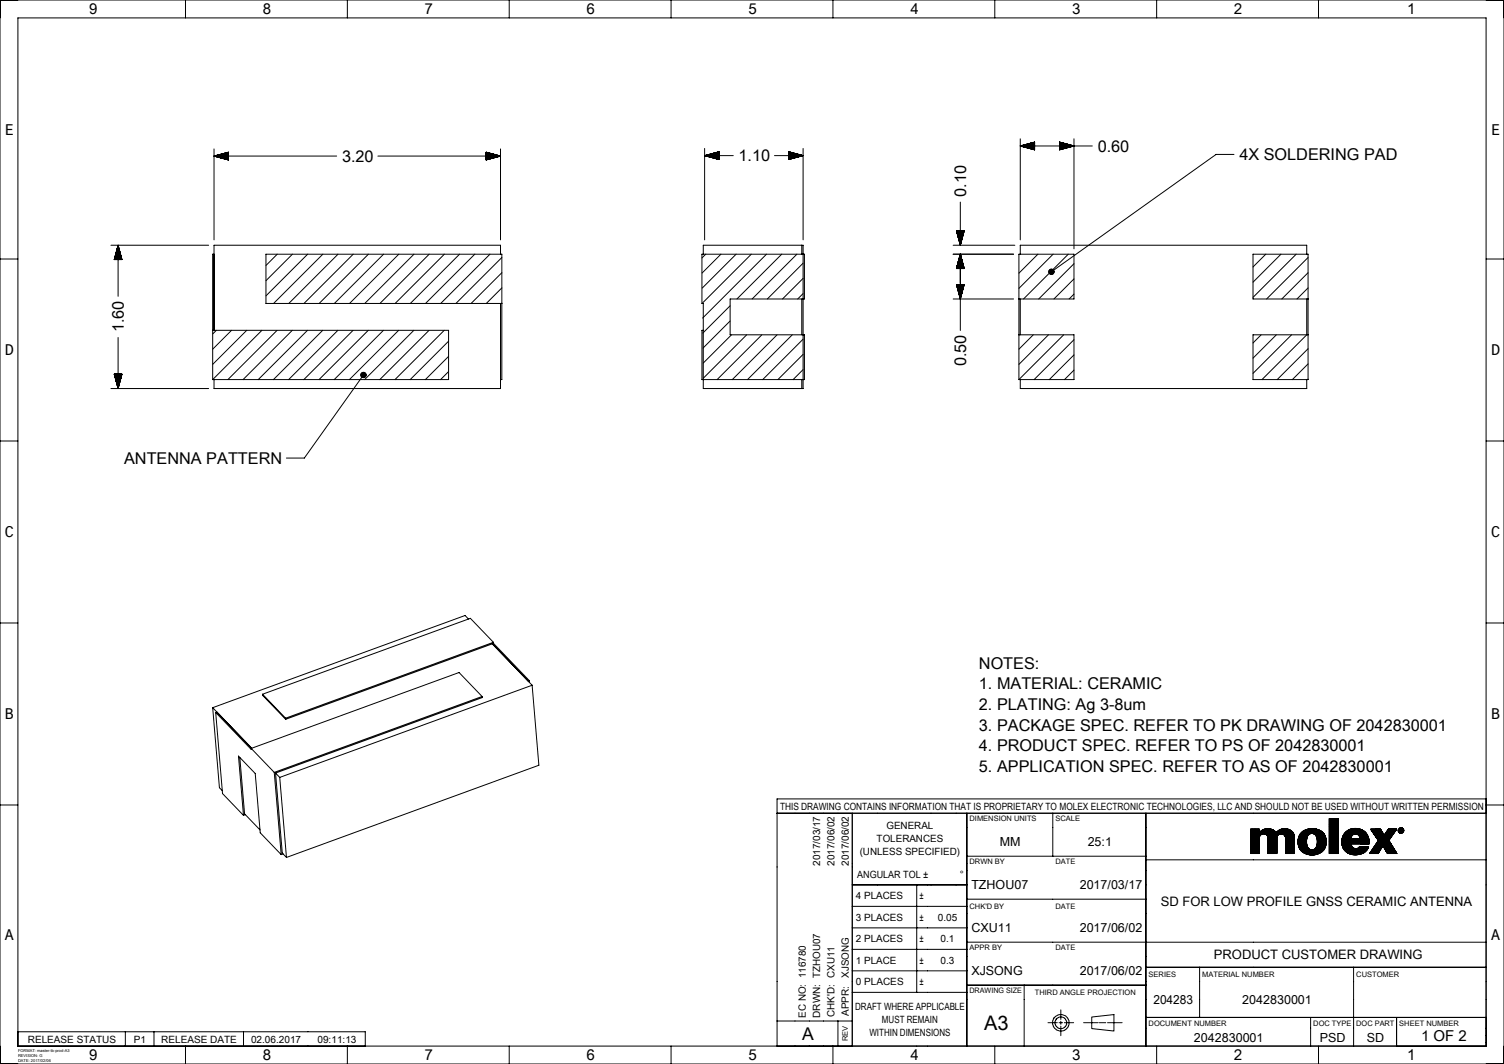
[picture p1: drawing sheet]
<svg xmlns="http://www.w3.org/2000/svg" width="420mm" height="297mm" viewBox="0 0 420 297" stroke-linecap="round" stroke-linejoin="round" font-family="sans-serif">
<g fill="none" stroke="#000" stroke-width=".28">
<path d="M0 0h420v297h-420zM5 5h410v287h-410zM51.8 0v5M97 0v5M142.2 0v5M187.4 0v5M232.6 0v5M277.8 0v5M323 0v5M368.2 0v5M284.9 38.7v28.3M287.9 40h1"/>
<path d="M288.1 39.9h.8M288.4 39.8h.5M288.7 39.7h.2M288.9 39.7h.1M288.9 39.7v2.1M288.9 39.7l-4 1M295.9 39.7h.1M295.9 39.7h.2M295.9 39.8h.5M295.9 39.8l.8 .1M295.9 39.9l1 .1M295.9 40h1.4"/>
<path d="M295.9 39.7l4 1-4 1.1M295.9 39.7v2.1M299.9 38.7v30.8M59.8 41.6v25.4M59.8 43.6h34.2M59.8 43.6l4 1M59.9 43.6h3.9M60 43.5h3.8M60.2 43.5h3.6M60.2 43.7h3.6M60.5 43.4h3.3M60.5 43.8h3.3"/>
<path d="M60.7 43.3h3.1M60.7 43.8h3.1M61 43.2h2.8M61 43.9h2.8M61.2 44h2.6M61.3 43.2h2.5M61.5 43.1h2.3M61.5 44h2.3M61.7 44.1h2.1M61.8 43h2M62 43h1.8M62 44.2h1.8"/>
<path d="M62.3 42.9h1.5M62.3 44.3h1.5M62.5 44.3h1.3M62.5 42.8h1.3M62.8 44.4h1M62.8 42.7h1M63 44.4h.8M63 42.7h.8M63.3 44.5h.5M63.3 42.6h.5M63.5 44.6h.3M63.6 42.5h.2"/>
<path d="M63.8 42.5v2.1M63.8 42.5l-4 1.1M105.5 43.6h34.3M135.8 42.9h1.4M135.8 42.9l1.7 .1M135.8 43h1.9M135.8 43l2.2 .1M135.8 43.1l2.4 .1M135.8 43.2h2.7M135.8 43.3h3M135.8 43.3l3.2 .1M135.8 43.4l3.5 .1"/>
<path d="M135.8 42.5h.1M135.8 42.6h.4M135.8 42.6l.7 .1M135.8 42.7h.9M135.8 42.8h1.2M135.8 43.5h3.7M135.8 42.5l4 1.1M135.8 42.5v2.1M136 44.6h-.2M136.2 44.5l-.4 .1M136.5 44.4l-.7 .1M136.7 44.4h-.9"/>
<path d="M137 44.3l-1.2 .1M137.2 44.3h-1.4M137.5 44.2h-1.7M137.8 44.1h-2M138 44l-2.2 .1M138.3 44h-2.5M138.5 43.9h-2.7M138.8 43.8l-3 .1M139 43.8h-3.2M139.3 43.7h-3.5M139.6 43.6l-3.8 .1M139.8 41.6v25.4"/>
<path d="M139.8 43.6l-4 1M196.8 43.4h8M196.8 41.4v25.6M196.8 43.4l4 1.1M196.9 43.5h3.9M197 43.4h3.8M197.2 43.6h3.6M197.3 43.3h3.5M197.4 43.6h3.4M197.5 43.2h3.3M197.7 43.7h3.1M197.8 43.2h3"/>
<path d="M197.9 43.7h2.9M198 43.1h2.8M198.2 43.8h2.6M198.3 43h2.5M198.4 43.9h2.4M198.6 42.9h2.2M198.7 44h2.1M198.8 42.9h2M199 44h1.8M199.1 42.8h1.7M199.2 44.1h1.6M199.3 42.8h1.5"/>
<path d="M199.5 44.2h1.3M199.6 42.7h1.2M199.7 44.2h1.1M199.8 42.6h1M200 44.3h.8M200.1 42.5h.7M200.2 44.4h.6M200.4 42.5h.4M200.5 44.5h.3M200.6 42.4h.2M200.8 44.5h.1M200.8 42.4v2.1"/>
<path d="M200.8 42.4l-4 1M216.3 43.4h8M220.3 42.8l1.9 .1M220.3 42.9h2.1M220.3 43h2.4M220.3 43.1h2.7M220.3 43.1l2.9 .1M220.3 43.2h3.2M220.3 43.3h3.4M220.3 43.3l3.7 .1M220.3 44.5h.1M220.3 42.5h.6"/>
<path d="M220.3 42.6h.9M220.3 42.6l1.1 .1M220.3 42.7l1.4 .1M220.3 42.8h1.6M220.3 42.4l4 1M220.3 42.4v2.1M220.3 42.4h.1M220.3 42.4l.3 .1M220.5 44.5h-.2M220.8 44.4h-.5M221 44.3h-.7M221.3 44.2l-1 .1"/>
<path d="M221.5 44.2h-1.2M221.8 44.1l-1.5 .1M222 44l-1.7 .1M222.3 44h-2M222.6 43.9h-2.3M222.8 43.8l-2.5 .1M223.1 43.7l-2.8 .1M223.3 43.7h-3M223.6 43.6l-3.3 .1M223.8 43.6h-3.5M224.1 43.5h-3.8M224.3 41.4v25.6"/>
<path d="M224.3 43.4l-4 1.1M268.2 56.4v12.1M284.9 40.7h20.1M284.9 40.7l4 1.1M285 40.7h3.9M285.2 40.8h3.7M285.2 40.7h3.7M285.4 40.9h3.5M285.5 40.6h3.4M285.7 41h3.2M285.7 40.5h3.2M285.9 41h3"/>
<path d="M286 40.4h2.9M286.3 41.1h2.6M286.3 40.4h2.6M286.5 41.2h2.4M286.6 40.3h2.3M286.8 41.2h2.1M286.9 40.2h2M287 41.3h1.9M287.1 40.2h1.8M287.3 41.4h1.6M287.4 40.1h1.5M287.6 41.5h1.3"/>
<path d="M287.6 40h1.3M287.8 41.5h1.1M288.1 41.6h.8M288.3 41.6h.6M288.6 41.7h.3M288.8 41.8h.1M295.9 40.1h1.6M295.9 40.1l1.9 .1M295.9 40.2h2.1M295.9 40.3h2.4M295.9 40.3l2.7 .1M295.9 40.4h2.9"/>
<path d="M295.9 40.5h3.2M295.9 40.6h3.4M295.9 40.6l3.7 .1M295.9 40.7h3.9M296 41.8h-.1M296.2 41.7l-.3 .1M296.5 41.6l-.6 .1M296.7 41.6h-.8M297 41.5l-1.1 .1M297.3 41.5h-1.4M297.6 41.4h-1.7M297.9 41.3h-2"/>
<path d="M298.1 41.2l-2.2 .1M298.4 41.2h-2.5M298.6 41.1h-2.7M298.9 41l-3 .1M299.1 41h-3.2M299.4 40.9h-3.5M299.6 40.8l-3.7 .1M344.6 43.1h-5l-46 32.8M0 72.3h5M31 68.5h27.3M31.9 72.5h2.2M31.9 72.4v.1"/>
<path d="M32 72.1v.4M32.1 71.8v.7M32.1 71.6v.9M32.2 71.3v1.2M32.3 71.1v1.4M32.3 70.8v1.7M32.4 70.6v1.9M32.5 70.3v2.2M32.6 70v2.5M32.6 69.8v2.7M32.7 69.5v3M32.8 69.3v3.2"/>
<path d="M32.8 69v3.5M32.9 68.8v3.7M33 68.5v14.2M33 68.5l-1.1 4M33 68.5l1.1 4M33 68.6v3.9M33.1 68.8v3.7M33.1 69.1v3.4M33.2 69.3v3.2M33.3 69.6v2.9M33.3 69.8v2.7M33.4 70.1v2.4"/>
<path d="M33.5 70.4v2.1M33.6 70.6v1.9M33.6 70.9v1.6M33.7 71.1v1.4M33.8 71.4v1.1M33.8 71.6v.9M33.9 71.9v.6M34 72.1v.4M34 72.4v.1M59.8 71h-.4v35M77.4 71l-3.1 3.1M81.7 71l-7.4 7.4"/>
<path d="M85.9 71l-11.6 11.6M90.2 71l-13.8 13.7M94.4 71l-13.8 13.7M98.6 71l-13.7 13.7M102.9 71l-13.8 13.7M107.1 71l-13.7 13.7M111.4 71l-13.8 13.7M115.6 71l-13.7 13.7M119.9 71l-13.8 13.7M124.1 71l-13.8 13.7M128.3 71l-13.7 13.7M132.6 71l-13.8 13.7"/>
<path d="M136.8 71l-13.7 13.7M139.8 71v-2.5h-80v23.7M140.1 76.1l-8.5 8.6M140.1 71.9l-12.8 12.8M196.4 71v-2.5h27.9v40h-27.9v-23.8h-.4v-13.7h28.6v12.5h-20.7v10h20.7v12.5h-28.6v-13.8h.4M197.1 71l-1.1 1M201.3 71l-5.2 5.2M205.6 71l-9.5 9.4M209.8 71l-13.6 13.6M214 71l-17.8 17.8M218.3 71l-12.5 12.5M222.5 71l-12.5 12.5"/>
<path d="M223.9 68.5v2.5M224.3 77.7l-5.8 5.8M224.3 73.5l-10 10M266.2 71h16.8M266.2 68.5h17.2M267.1 64.5h2.1M267.1 64.5l1.1 4M267.1 75h2.1M267.1 79.5l1.1 4 1-4M267.1 79.5h2.1M267.1 64.5v.1M267.1 79.5v.1"/>
<path d="M267.1 74.8v.2M267.2 64.5v.3M267.2 79.5v.3M267.2 74.6v.4M267.2 64.5l.1 .6M267.2 79.5l.1 .6M267.3 74.3v.7M267.3 64.5v.8M267.3 79.5v.8M267.3 74.1v.9M267.4 64.5v1.1M267.4 79.5v1.1"/>
<path d="M267.4 73.8v1.2M267.4 64.5l.1 1.4M267.4 79.5l.1 1.4M267.5 73.5v1.5M267.5 64.5v1.6M267.5 79.5v1.6M267.5 73.3v1.7M267.6 64.5v1.9M267.6 79.5v1.9M267.6 73v2M267.7 64.5v2.1M267.7 79.5v2.1"/>
<path d="M267.7 72.8v2.2M267.7 64.5l.1 2.4M267.7 79.5l.1 2.4M267.8 72.5v2.5M267.8 64.5v2.6M267.8 79.5v2.6M267.8 72.3v2.7M267.8 64.5l.1 2.9M267.8 79.5l.1 2.9M267.9 72v3M267.9 64.5l.1 3.2M267.9 79.5l.1 3.2"/>
<path d="M268 71.7v3.3M268 64.5v3.4M268 79.5v3.4M268 71.5v3.5M268.1 64.5v3.7M268.1 79.5v3.7M268.1 71.2v3.8M268.2 71v21.3M268.2 71l-1.1 4M268.2 71l1 4M268.2 71.1v3.9M268.2 64.5v3.8"/>
<path d="M268.2 79.5v3.8M268.3 71.3v3.7M268.3 64.5v3.6M268.3 79.5v3.6M268.3 71.6v3.4M268.4 64.5l-.1 3.3M268.4 79.5l-.1 3.3M268.4 71.9v3.1M268.5 64.5l-.1 3M268.5 79.5l-.1 3M268.5 72.1v2.9M268.5 64.5v2.8"/>
<path d="M268.5 79.5v2.8M268.6 72.4v2.6M268.6 64.5v2.5M268.6 79.5v2.5M268.6 72.6v2.4M268.7 64.5l-.1 2.3M268.7 79.5l-.1 2.3M268.7 72.9v2.1M268.7 64.5v2M268.7 79.5v2M268.8 73.1v1.9M268.8 64.5v1.8"/>
<path d="M268.8 79.5v1.8M268.8 73.4v1.6M268.9 64.5l-.1 1.5M268.9 79.5l-.1 1.5M268.9 73.7v1.3M268.9 64.5v1.2M268.9 79.5v1.2M269 73.9v1.1M269 64.5v1M269 79.5v1M269.1 74.2v.8M269.1 64.5v.7"/>
<path d="M269.1 79.5v.7M269.1 74.4v.6M269.2 64.5l-.1 .5M269.2 79.5l-.1 .5M269.2 74.7v.3M269.2 64.5v.2M269.2 79.5v.2M269.2 64.5h.1M269.2 74.9v.1M269.2 79.5h.1M269.2 64.5l-1 4M284.9 71v-2.5h80v2.5"/>
<path d="M289.8 71l-5.3 5.3M294.1 71l-9.6 9.5M298.3 71l-12.5 12.5M299.9 77.9l-5.6 5.6M299.9 73.6l-9.8 9.9M353.5 71l-3.6 3.5M357.7 71l-7.8 7.8M362 71l-12.1 12M365.3 76.1l-7.4 7.4M365.3 71.9l-11.6 11.6M415 72.3h5M33 94.2v14.3"/>
<path d="M59.4 92.2h65.9v13.8h-65.9M60.4 92.2l-1 1M64.7 92.2l-5.3 5.3M68.9 92.2l-9.5 9.5M73.1 92.2l-13.7 13.8M77.4 92.2l-13.8 13.8M81.6 92.2l-13.7 13.8M85.9 92.2l-13.8 13.8M90.1 92.2l-13.7 13.8M94.4 92.2l-13.8 13.8M98.6 92.2l-13.7 13.8M102.8 92.2l-13.7 13.8"/>
<path d="M107.1 92.2l-13.8 13.8M111.3 92.2l-13.7 13.8M115.6 92.2l-13.8 13.8M119.8 92.2l-13.7 13.8M124.1 92.2l-13.8 13.8M125.3 99.5l-6.5 6.5M125.3 95.2l-10.8 10.8M139.8 84.7v23.8h-80v-2.5M140.1 84.7h-65.8v-13.7h65.8v35h-.3M140.1 84.6l-.1 .1M140.1 80.4l-4.3 4.3M203.9 89.6l-7.6 7.6"/>
<path d="M203.9 85.4l-7.6 7.6M204.3 93.5l-8 7.9M208.5 93.5l-12.1 12.1M212.8 93.5l-12.5 12.5M217 93.5l-12.5 12.5M221.2 93.5l-12.5 12.5M223.9 83.5v10M224.3 98.9l-7.1 7.1M224.3 94.7l-11.3 11.3M224.3 81.9l-1.5 1.6M266.2 83.5h16.8M284.5 93.5h15.4v12.5h-15.4"/>
<path d="M284.5 83.5h15.4v-12.5h-15.4v35M284.9 83.5v10M288.6 93.5l-4.1 4M292.8 93.5l-8.3 8.2M297 93.5l-12.5 12.5M299.9 99.1l-6.9 6.9M299.9 94.8l-11.1 11.2M299.9 82.1l-1.3 1.4M352.2 93.5l-2.3 2.2M356.4 93.5l-6.5 6.5M360.7 93.5l-10.8 10.7M364.9 83.5v10l-12.5 12.5"/>
<path d="M365.3 83.5h-15.4v-12.5h15.4v35h-15.4v-12.5h15.4M365.3 97.3l-8.6 8.7M365.3 80.4l-3.1 3.1M31 108.5h27.3M31.9 104.5h2.2M31.9 104.5l1.1 4M31.9 104.5h.1M31.9 104.5l.1 .3M32 104.5l.1 .6M32.1 104.5v.8M32.2 104.5v1.1M32.2 104.5l.1 1.3"/>
<path d="M32.3 104.5v1.6M32.4 104.5v1.8M32.4 104.5l.1 2.1M32.5 104.5l.1 2.4M32.6 104.5v2.6M32.6 104.5l.1 2.9M32.7 104.5l.1 3.1M32.8 104.5v3.4M32.9 104.5v3.6M33 104.5v3.8M33.1 104.5v3.6M33.2 104.5l-.1 3.3"/>
<path d="M33.3 104.5l-.1 3.1M33.3 104.5v2.8M33.4 104.5l-.1 2.6M33.5 104.5l-.1 2.3M33.5 104.5v2M33.6 104.5v1.8M33.7 104.5l-.1 1.5M33.7 104.5v1.3M33.8 104.5v1M33.9 104.5l-.1 .8M33.9 104.5v.5M34 104.5v.3"/>
<path d="M34 104.5h.1M34.1 104.5l-1.1 4M101.5 104.7l-16.5 23.2h-5M125.3 103.7l-2.3 2.3M223.9 106v2.5M224.3 103.2l-2.8 2.8M284.9 106v2.5h80v-2.5M299.9 103.3l-2.6 2.7M365.3 105.8l-.2 .2M365.3 101.6l-4.4 4.4M0 123.1h5M415 123.1h5"/>
<path d="M0 173.9h5M130.8 172.8l-.9-1-70.5 25.7M137.5 179.7l11.1 11.6M137.8 179.3l-6.4-6.7-58.1 21.2M137.8 179.3l-58.1 21.2M137.8 179.3v.3M137.8 179.6l-58 21.2M137.8 179.6l10 10.3M415 173.9h5M59.4 197.5l10.9 11.4M59.4 197.5l1.9 22.4 .8 .8M60.2 198.9l1.9 22.6 5.9 6.1"/>
<path d="M60.2 198.9l10 10.3v-.3M60.6 198.8l-.4 .1M73.3 193.8l6.4 6.7M73.3 193.8v.3l6.5 6.7M134.6 194.4l.1 .3-57.8 21.1M134.6 194.4l-58 21.2M134.6 194.4l-6.4-6.7-58 21.2M147.8 189.9v.5M147.8 189.9l-.4 .2M148.6 191.3l1.9 22.3-70.5 25.7M148.6 191.3l-70.5 25.7M67 211.4l1.3 15.8 4.3 4.5"/>
<path d="M70.2 208.9l6.4 6.7M76.6 215.6l1.9 23M76.9 215.8l1.2 1.2M76.9 215.8l1.9 22.3 1.2 1.2M78.1 217l1.9 22.3M79.7 200.5l.1 .3M0 224.7h5M68 227.6l-1.4-16.5 4.7 4.8 1.4 16.6 5.8 6.1M68.5 227.4l-.5 .2M79.1 238.4l-.6 .2M217 227h198M270 227v65"/>
<path d="M270 239h50M294 227v12M349.2 237.4l2.5-2.4-2.5 2.5M349.4 231.5l-.2 .1M349.5 231.5l-.3 .2M349.6 231.5l-.4 .3M349.7 231.5l-.5 .4M349.8 231.5l-.6 .5M349.9 231.5l-.7 .6M350 231.5l-.8 .7M350.1 231.5l-.9 .8M350.2 231.5l-1 .9"/>
<path d="M350.3 231.5l-1.1 1M350.4 231.5l-1.2 1.1M350.5 231.5l-1.3 1.2M350.6 231.5l-1.4 1.3M350.7 231.5l-1.5 1.4M350.8 231.5l-1.6 1.5M350.9 231.5l-1.7 1.6M351.1 231.5l-1.9 1.8M351.2 231.5l-2 1.9M351.2 231.5l-2 2M351.4 231.5l-2.2 2.1M351.5 231.5l-2.3 2.2"/>
<path d="M351.5 231.5l-2.3 2.3M351.6 231.5l-2.4 2.4M351.7 234a1.21 1.21 0 0 1 1.2-1.2 1.21 1.21 0 0 1 1.2 1.2M351.7 236.8l-1.5 1.5M351.7 236.6l-1.6 1.7M351.7 236.5l-1.8 1.8 1.8-1.8M351.7 236.3l-1.9 2M351.7 236.2l-2.1 2.1M351.7 236l-2.2 2.3M351.7 235.9l-2.4 2.4M351.7 235.7l-2.5 2.5M351.7 235.6l-2.5 2.5"/>
<path d="M351.7 235.6l-2.5 2.4M351.7 235.4l-2.5 2.5M351.7 235.3l-2.5 2.5M351.7 235.3l-2.5 2.4M351.7 235.1l-2.5 2.5M351.7 234.8l-2.5 2.5M351.7 234.8l-2.5 2.4M351.7 234.7l-2.5 2.5M351.7 234.5l-2.5 2.5M351.7 234.5l-2.5 2.4M351.7 234.4l-2.5 2.5M351.7 234.2l-2.5 2.5"/>
<path d="M351.7 234.1l-2.5 2.5 2.5-2.4M351.7 238.1v.1M351.7 238l-.3 .3M351.7 237.9l-.4 .4M351.7 237.8l-.4 .5M351.7 237.7l-.6 .6M351.7 237.6l-.7 .7M351.7 237.5l-.7 .8M351.7 237.4l-.9 .9M351.7 237.3l-1 1M351.7 237.2l-1 1.1M351.7 237.1l-1.2 1.2"/>
<path d="M351.7 237l-1.3 1.3M351.7 236.9l-1.3 1.4M351.7 234v4.3h-2.5M351.7 233.9l-2.5 2.5M351.7 233.9l-2.5 2.4M351.7 231.5v.9a3.1 3.1 0 0 1 4.7 0 3.1 3.1 0 0 1 4.5-.3M351.7 232.3l-2.5 2.5M351.7 232.2l-2.5 2.5M351.7 232.1l-2.5 2.5M351.7 232l-2.5 2.5M351.7 231.9l-2.5 2.5M351.7 231.8l-2.5 2.5"/>
<path d="M351.7 231.7l-2.5 2.5M351.7 231.6l-2.5 2.5M351.7 231.5l-2.5 2.5M351.7 231.5h-2.5v6.8M351.7 233.7l-2.5 2.6M351.7 233.6l-2.5 2.6M351.8 233.5l-2.6 2.5M352 233.2l-2.8 2.8M352.4 231.8l-3.2 3.2 3-3.1M352.7 231.6l-3.5 3.5M352.9 231.5l-3.7 3.7M353 231.5l-3.8 3.8"/>
<path d="M353.2 231.4l-4 4M353.2 232.8l1.6-1.4-1.5 1.4M353.4 231.4l-4.2 4.2M353.5 231.4l-4.3 4.3M353.6 231.3l-4.4 4.4M353.7 231.3l-4.5 4.6M353.9 231.3l-1.8 1.7M353.9 231.3l-1.5 1.5M354 233.5l1.7-1.7-1.7 1.7M354.1 231.3l-1.6 1.5M354.1 234v4.3h2.5v-4.3a1.21 1.21 0 0 1 1.2-1.2 1.21 1.21 0 0 1 1.2 1.2M354.1 234l2-1.9-2 1.9"/>
<path d="M354.2 231.3l-1.5 1.5M354.2 231.3l-1.4 1.5M354.3 231.3l-1.4 1.5M354.5 231.3l-1.5 1.5M354.5 231.3l-1.4 1.5 1.5-1.4M354.9 231.4l-1.5 1.5M355 231.5l-1.5 1.4M355.1 231.5l-1.5 1.5M355.2 231.5l-1.5 1.5M355.3 231.6l-1.6 1.5M355.3 231.6l-1.5 1.5M355.4 231.6l-1.6 1.6"/>
<path d="M355.5 231.7l-1.6 1.6 1.6-1.6M355.6 231.7l-1.6 1.7M355.8 231.9l-1.8 1.7M355.9 231.9l-1.8 1.9 1.8-1.9M356 232l-1.9 1.9M356.1 232.1l-2 2.1M356.2 232.1l-2.1 2.1M356.2 232.2l-2.1 2.1M356.3 232.2l-2.2 2.3M356.3 238.3l.3-.3-.3 .3M356.3 232.3l-2.2 2.2M356.3 232.3l-2.2 2.3"/>
<path d="M356.6 238.1l-.1 .2M356.6 237.8l-.4 .5M356.6 237.7l-.6 .6M356.6 237.5l-.7 .8M356.6 237.5l-.8 .8M356.6 237.4l-.9 .9M356.6 237.2l-1 1.1M356.6 237.2l-1.1 1.1M356.6 237.1l-1.2 1.2M356.6 236.9l-1.3 1.4M356.6 236.9l-1.4 1.4M356.6 236.8l-1.5 1.5"/>
<path d="M356.6 236.6l-1.6 1.7 1.6-1.7M356.6 236.5l-1.8 1.8M356.6 236.3l-1.9 2M356.6 236.3l-2 2M356.6 236.2l-2.1 2.1M356.6 236l-2.2 2.3M356.6 236l-2.3 2.3M356.6 235.9l-2.4 2.4M356.6 235.7l-2.5 2.5M356.6 235.6l-2.5 2.6 2.5-2.5M356.6 235.5l-2.5 2.5M356.6 235.4l-2.5 2.5"/>
<path d="M356.6 235.3l-2.5 2.5M356.6 235.2l-2.5 2.5M356.6 235.1l-2.5 2.5M356.6 235l-2.5 2.5M356.6 234.9l-2.5 2.5M356.6 234.8l-2.5 2.5M356.6 234.7l-2.5 2.5M356.6 234.6l-2.5 2.5M356.6 234.5l-2.5 2.5M356.6 234.4l-2.5 2.5M356.6 234.3l-2.5 2.5M356.6 234.2l-2.5 2.5"/>
<path d="M356.6 234.1l-2.5 2.5M356.6 233.9l-2.5 2.6 2.5-2.5M356.6 233.8l-2.5 2.5M356.6 233.7l-2.5 2.5M356.7 233.5l-2.6 2.6M356.7 233.4l-2.6 2.6M357.2 231.7l-3.1 3.1 2.9-2.9M357.4 231.6l-3.3 3.3M357.6 231.5l-3.5 3.5M357.7 231.5l-3.6 3.6M357.9 231.4l-3.8 3.8M358.1 231.4l-4 3.9"/>
<path d="M358.1 231.4l-4 4M358.2 232.8l1.5-1.3-1.4 1.4M358.3 231.3l-4.2 4.2M358.4 231.3l-4.3 4.3M358.5 231.3l-4.4 4.4M358.6 231.3l-4.5 4.5M358.7 233.2l1.6-1.5-1.6 1.5M358.7 231.3l-4.6 4.6M358.8 231.3l-1.6 1.6M358.9 231.3l-1.6 1.5M358.9 233.6l1.7-1.7-1.7 1.7M359 231.3l-1.5 1.5"/>
<path d="M359 234.5l2.1-2.1-2.1 2.2M359 234.1l1.9-1.9-1.9 2M359.1 231.3l-1.5 1.5M359.2 231.3l-1.5 1.5M359.2 231.4l-1.3 1.4 1.4-1.4M359.4 231.4l-1.4 1.4M359.5 231.4l-1.4 1.4M359.6 231.4l-1.5 1.4M359.8 231.5l-1.4 1.4M359.9 231.5l-1.5 1.4M359.9 231.5l-1.4 1.5M360 231.6l-1.4 1.5 1.5-1.5"/>
<path d="M360.1 231.6l-1.4 1.5M360.3 231.7l-1.5 1.6M360.4 231.8l-1.5 1.6 1.5-1.6M360.5 231.9l-1.6 1.6M360.7 232l-1.7 1.7M360.8 232l-1.8 1.8M360.8 232.1l-1.8 1.8M360.9 232.1l-1.9 1.9M360.9 232.1l.5 1.2M361 232.2l-2 2.1M361 232.3l-2 2.1M361.1 232.5l-2.1 2.2"/>
<path d="M361.2 232.6l-2.2 2.2M361.2 232.6l-2.2 2.3M361.2 232.7l-2.2 2.2M361.3 232.7l-2.3 2.4M361.3 232.8l-2.3 2.4 2.3-2.3M361.3 233l-2.3 2.4M361.3 233.1l-2.3 2.4M361.4 233.2l-2.4 2.3M361.4 233.2l-2.4 2.5M361.4 238.2l-.1 .1M361.4 238.1l-.2 .2M361.4 238l-.3 .3"/>
<path d="M361.4 237.9l-.4 .4M361.4 237.7l-.5 .6 .5-.5M361.4 237.6l-.7 .7M361.4 237.5l-.8 .8M361.4 237.4l-.9 .9M361.4 237.3l-1 1M361.4 237.2l-1.1 1.1M361.4 237.1l-1.2 1.2M361.4 237l-1.3 1.3M361.4 236.9l-1.4 1.4M361.4 236.8l-1.5 1.5M361.4 236.7l-1.6 1.6"/>
<path d="M361.4 236.6l-1.7 1.7M361.4 236.5l-1.8 1.8M361.4 236.4l-1.9 1.9M361.4 236.3l-1.9 2M361.4 236.2l-2.1 2.1M361.4 236l-2.2 2.3 2.2-2.2M361.4 235.9l-2.4 2.4M361.4 235.8l-2.4 2.4M361.4 235.7l-2.4 2.4M361.4 235.6l-2.4 2.4M361.4 235.5l-2.4 2.4M361.4 235.4l-2.4 2.4"/>
<path d="M361.4 235.3l-2.4 2.4M361.4 235.2l-2.4 2.4M361.4 235.1l-2.4 2.4M361.4 235l-2.4 2.4M361.4 234.9l-2.4 2.4M361.4 234.8l-2.4 2.4M361.4 234.7l-2.4 2.4M361.4 234.4l-2.4 2.6M361.4 234.4l-2.4 2.3M361.4 234.2l-2.4 2.5M361.4 234.1l-2.4 2.5M361.4 234.1l-2.4 2.3"/>
<path d="M361.4 233.9l-2.4 2.5M361.4 233.8l-2.4 2.5M361.4 233.8l-2.4 2.3M361.4 233.6l-2.4 2.5M361.4 233.5l-2.4 2.5M361.4 233.5l-2.4 2.3M361.4 233.3l-2.4 2.5M361.4 233.3v5h-2.4v-4.3M362.9 236.9l.9 1M363.7 232.1l-.6 .6M363.9 232l-.9 .9M364.2 231.8l-1.3 1.4"/>
<path d="M364.4 231.7l-1.6 1.7M364.5 231.7l-1.8 1.8M364.7 231.6l-2 2.1M364.8 238.4l1.3-1.2-1.2 1.2M364.8 234.9l-1.9 2M364.8 235l-1.9 1.9M364.9 235.1l-1.9 1.9M364.9 234.8l-2 2M364.9 234.7l-2.1 2M364.9 235.2l-1.8 1.9 1.8-1.8M364.9 234.6l-2.1 2.1M364.9 235.4l-1.8 1.8"/>
<path d="M364.9 234.5l-2.1 2.1M364.9 235.5l-1.8 1.8M364.9 234.4l-2.1 2.2M364.9 235.6l-1.7 1.7M364.9 235.6l-1.7 1.8M364.9 234.2l-2.2 2.3M364.9 231.5l-2.3 2.3M364.9 235.7l-1.6 1.7 1.6-1.6M364.9 234.2l-2.2 2.2M365 235.9l-1.6 1.6M365 234l-2.3 2.3M365 236l-1.6 1.5"/>
<path d="M365 233.8l-2.3 2.4M365 236.1l-1.5 1.5M365 231.5l-2.4 2.4M365 233.8l-2.4 2.4M365 236.2l-1.4 1.5M365.1 236.3l-1.5 1.4M365.1 233.6l-2.5 2.5M365.1 236.3l-1.4 1.5M365.1 236.4l-1.4 1.4M365.1 236.5l-1.3 1.3M365.2 233.4l-2.6 2.6M365.2 231.5l-2.6 2.6"/>
<path d="M365.2 236.5l-1.4 1.4M365.2 236.6l-1.3 1.3M365.3 236.6l-1.4 1.4M365.3 236.7l-1.3 1.3M365.3 231.4l-2.8 2.8M365.4 236.8l-1.3 1.2M365.4 236.8l-1.3 1.3M365.4 231.4l-2.9 2.9M365.5 236.9l-1.3 1.2M365.5 236.9l-1.2 1.3M365.6 231.4l-3.1 3M365.6 237l-1.3 1.2"/>
<path d="M365.6 237l-1.2 1.2M365.7 237.1l-1.2 1.2 1.3-1.2M365.7 231.3l-3.2 3.3M365.8 231.3l-3.3 3.3M365.8 237.1l-1.2 1.2M365.9 237.1l-1.2 1.2M365.9 231.3l-3.4 3.5M366 237.2l-1.3 1.2M366.1 231.3l-3.6 3.7 3.5-3.7M366.1 232.7l1.3-1.3-1.4 1.3M366.2 237.2l-1.2 1.2M366.2 231.3l-3.7 3.8"/>
<path d="M366.3 237.2l-1.2 1.3M366.3 231.3l-3.8 3.8M366.4 237.2l-1.3 1.3M366.4 231.3l-3.9 3.9M366.5 237.2l-1.3 1.3M366.5 231.3l-4 4.1M366.6 231.3l-4.1 4.1M366.6 232.7l1.3-1.2-1.2 1.2M366.6 237.2l-1.3 1.3M366.7 231.3l-4.2 4.2M366.7 232.7l1.3-1.1-1.2 1.1M366.8 237.2l-1.5 1.3"/>
<path d="M366.8 231.3l-4.3 4.3M366.9 231.3l-4.4 4.4M367 232.8l1.2-1.2-1.2 1.2M367 237.1l-1.6 1.5M367 231.3l-4.5 4.5M367.1 231.3l-4.5 4.6 2.7-2.7M367.1 237l-1.6 1.6M367.1 231.3l-1.5 1.6M367.2 231.4l-1.4 1.4M367.5 231.4l-1.3 1.3M367.6 231.4l-1.3 1.2M367.6 233.5a1.45 1.45 0 0 0-1.8-.7 1.45 1.45 0 0 0-.9 1.7l.2 1.9"/>
<path d="M367.6 233.5a2.89 2.89 0 0 1-.8 3.6 1.34 1.34 0 0 1-1.7-.7M367.6 233.6l1.5-1.5-1.5 1.5M367.6 231.4l-1.2 1.2M367.7 236.1l2.5-2.4-2.6 2.6M367.7 231.5l-1.2 1.2M367.8 234.1l1.7-1.7-1.7 1.8M367.8 235.7l2.3-2.2-2.3 2.4M367.8 235.4l2.2-2.1-2.2 2.2M367.9 234.6l1.8-1.8-1.8 1.9M367.9 235.2l2.1-2.1-2.1 2.2M368.1 231.6l-1.2 1.1M368.3 231.7l-1.2 1.2"/>
<path d="M368.5 231.8l-1.4 1.1M368.6 231.8l-1.3 1.3M368.6 231.8l-1.2 1.3M368.7 231.9l-1.3 1.3M368.8 231.9l-1.3 1.4 1.3-1.4M368.9 232l-1.4 1.3M369 232l-1.4 1.5 1.4-1.4M369 232.1a4 4 0 0 0-6.5 2.6v1.1l.4 1.1M369 232.1l.9 .9M369.2 232.2l-1.5 1.5M369.2 232.2l-1.5 1.6 1.6-1.5M369.3 232.3l-1.6 1.6"/>
<path d="M369.4 232.4l-1.6 1.6M369.5 232.5l-1.7 1.8M369.6 232.6l-1.8 1.7M369.6 232.6l-1.8 1.8M369.7 232.7l-1.9 1.8M369.8 232.8l-1.9 2M369.8 232.9l-1.9 2M369.8 237l-.9 .9M369.9 232.9l-2 2.1M369.9 233a3.7 3.7 0 0 1-.2 4.2 3.7 3.7 0 0 1-4 1.4l-1.9-.7M369.9 233l-2 2.1M370 236.8l-1.4 1.3"/>
<path d="M370 236.7l-1.5 1.5M370 233.3l-2.2 2.3M370.1 236.5l-1.8 1.8M370.1 233.6l-2.4 2.4M370.2 236.3l-2.1 2.1M370.2 236.2l-2.2 2.2M370.2 233.8l-2.7 2.7M370.2 233.9l-2.7 2.8M370.2 236l-2.4 2.4M370.2 233.9l-4.6 4.7M370.3 234l-4.6 4.6M370.3 235.9l-2.6 2.6"/>
<path d="M370.3 235.8l-2.7 2.7M370.3 234.2l-4.5 4.4M370.3 234.3l-4.3 4.3M370.3 235.6l-2.9 2.9M370.3 234.4l-4.2 4.2M370.3 235.5l-3 3.1M370.4 235.4l-3.2 3.2M370.4 234.5l-4.2 4.2M370.4 235.3l-3.3 3.3M370.4 234.6l-4 4.1 4-4M370.4 235.2l-3.5 3.4M370.4 234.8l-3.9 3.9"/>
<path d="M370.4 235.1l-3.5 3.5M370.4 234.9l-3.8 3.8M370.4 235l-3.7 3.6M371.2 229.5l1.1-1-1.1 1.1M371.2 237.9l2.5-2.4-2.5 2.6M371.2 236.3l2.5-2.5-2.5 2.6M371.2 234.6l2.5-2.4-2.5 2.5M371.2 232.9l2.5-2.4-2.5 2.5M371.2 231.2l2.5-2.4-2.5 2.5M371.2 228.5h2.5v9.8h-2.5zM371.3 228.5l-.1 .1M371.4 228.5l-.2 .2"/>
<path d="M371.5 228.5l-.3 .3M371.6 228.5l-.4 .4M371.7 228.5l-.5 .5M371.8 228.5l-.6 .6M371.9 228.5l-.7 .7M372 228.5l-.8 .8M372.1 228.5l-.9 .9M372.4 228.5l-1.2 1.2M372.5 228.5l-1.3 1.4 1.4-1.4M372.7 228.5l-1.5 1.5M372.8 228.5l-1.6 1.5M372.9 228.5l-1.7 1.7"/>
<path d="M373 228.5l-1.8 1.8M373.1 228.5l-1.9 1.8M373.2 228.5l-2 2M373.3 228.5l-2.1 2.1M373.4 228.5l-2.2 2.1M373.5 238.3l.2-.2-.2 .2M373.5 228.5l-2.3 2.3M373.6 228.5l-2.4 2.4M373.7 228.5l-2.5 2.4M373.7 228.5l-2.5 2.6M373.7 238.2l-.1 .1M373.7 237.9l-.4 .4"/>
<path d="M373.7 237.8l-.5 .5M373.7 237.7l-.5 .6M373.7 237.6l-.7 .7M373.7 237.5l-.8 .8M373.7 237.4l-.8 .9M373.7 237.3l-1 1M373.7 237.1l-1.1 1.2 1.1-1.1M373.7 237l-1.3 1.3M373.7 236.8l-1.4 1.5M373.7 236.7l-1.6 1.6M373.7 236.5l-1.7 1.8M373.7 236.4l-1.9 1.9"/>
<path d="M373.7 236.2l-2 2.1M373.7 236.1l-2.2 2.2M373.7 235.9l-2.3 2.4M373.7 235.8l-2.5 2.5M373.7 235.6l-2.5 2.6 2.5-2.4M373.7 235.3l-2.5 2.6M373.7 235.2l-2.5 2.6M373.7 235.2l-2.5 2.4M373.7 235l-2.5 2.6M373.7 235l-2.5 2.5M373.7 234.9l-2.5 2.5M373.7 234.7l-2.5 2.6"/>
<path d="M373.7 234.7l-2.5 2.5M373.7 234.6l-2.5 2.5M373.7 234.4l-2.5 2.6M373.7 234.4l-2.5 2.5M373.7 234.3l-2.5 2.5M373.7 234.1l-2.5 2.6M373.7 234l-2.5 2.6 2.5-2.5M373.7 233.7l-2.5 2.5M373.7 233.5l-2.5 2.6M373.7 233.5l-2.5 2.5M373.7 233.4l-2.5 2.5M373.7 233.2l-2.5 2.6"/>
<path d="M373.7 233.2l-2.5 2.5M373.7 233.1l-2.5 2.5M373.7 233l-2.5 2.5M373.7 232.9l-2.5 2.5M373.7 232.8l-2.5 2.5M373.7 232.7l-2.5 2.5M373.7 232.6l-2.5 2.5M373.7 232.5l-2.5 2.5M373.7 232.3l-2.5 2.6 2.5-2.5M373.7 232l-2.5 2.5M373.7 231.9l-2.5 2.5M373.7 231.8l-2.5 2.5"/>
<path d="M373.7 231.7l-2.5 2.5M373.7 231.6l-2.5 2.5M373.7 231.5l-2.5 2.5M373.7 231.4l-2.5 2.5M373.7 231.3l-2.5 2.5M373.7 231.2l-2.5 2.5M373.7 231.1l-2.5 2.5M373.7 231l-2.5 2.5M373.7 230.9l-2.5 2.5M373.7 230.8l-2.5 2.5M373.7 230.6l-2.5 2.6 2.5-2.5M373.7 230.3l-2.5 2.5"/>
<path d="M373.7 230.2l-2.5 2.5M373.7 230.1l-2.5 2.5M373.7 230l-2.5 2.5M373.7 229.9l-2.5 2.5M373.7 229.8l-2.5 2.5M373.7 229.7l-2.5 2.5M373.7 229.6l-2.5 2.5M373.7 229.5l-2.5 2.5M373.7 229.4l-2.5 2.5M373.7 229.4l-2.5 2.4M373.7 229.2l-2.5 2.6M373.7 229.1l-2.5 2.5"/>
<path d="M373.7 228.9l-2.5 2.6 2.5-2.4M373.7 228.6l-2.5 2.6M374.7 235l3.8-3.8-3.8 3.9M374.7 234.6l.1 1.2 .3 1.1M375 236.6l2.6-2.5-2.6 2.6M376 232.1l-.5 .4M376.3 238l1.5-1.4-1.4 1.5M376.4 231.8l-1.2 1.2M376.7 231.6l-1.6 1.6M376.8 231.6l-1.8 1.7M377 231.5l-2 2M377.2 231.4l-2.3 2.3"/>
<path d="M377.2 231.4l-2.3 2.4M377.3 234l-2.4 2.4M377.3 234.1l-2.3 2.4M377.3 233.8l-2.4 2.5M377.3 235.6l-1.7 1.9M377.3 233.8l-2.4 2.4M377.3 235.7l-1.7 1.8M377.4 235.8l-1.7 1.8 1.7-1.7M377.4 233.6l-2.5 2.6M377.4 236l-1.6 1.6M377.4 234.1l-2.4 2.4M377.4 231.4l-2.6 2.6"/>
<path d="M377.4 236l-1.6 1.7M377.4 236.1l-1.5 1.6M377.5 233.4l-2.7 2.7M377.5 231.4l-2.7 2.6M377.5 236.2l-1.6 1.6 1.6-1.6M377.6 236.3l-1.6 1.6M377.6 236.4l-1.5 1.5M377.6 231.3l-2.8 2.9M377.6 233.2a1.22 1.22 0 0 1 1.4-.3 1.22 1.22 0 0 1 .7 1.2h-2.4zM377.7 236.5l-1.5 1.5M377.7 234.1l-2.6 2.7M377.7 235.5l1.6-1.4-1.4 1.4"/>
<path d="M377.7 236.5l-1.4 1.5M377.8 233.1l1.7-1.7-4.7 4.6 2.8-2.8M377.8 231.3l-3.1 3.1M377.8 234.1l-2.7 2.7M377.9 231.3l-3.2 3.1M377.9 234.1l-2.8 2.8M377.9 236.7l-1.5 1.4M378 236.7l-1.5 1.5M378 231.3l-3.3 3.3M378 234.1l-2.8 2.9M378 236.7l-1.4 1.5 1.5-1.4M378.1 234.1l-2.9 2.9"/>
<path d="M378.1 231.3l-3.4 3.4M378.2 234.1l-2.9 3M378.2 231.3l-3.5 3.5M378.2 236.8l-1.5 1.5M378.2 236.8l-1.4 1.5M378.3 234.1l-3 3.1 3.1-3.1M378.3 231.2l-3.6 3.7M378.3 236.9l-1.5 1.4M378.4 236.9l-1.5 1.4M378.5 235.5l3-2.9-3 2.9M378.5 236.9l-1.5 1.5M378.5 234.1l-3.1 3.1"/>
<path d="M378.6 236.9l-1.6 1.5M378.6 234.1l-3.1 3.2 3.2-3.2M378.6 231.2l-3.9 4M378.7 236.9l-1.6 1.5M378.7 231.3l-4 4M378.8 236.9l-1.6 1.6M378.8 234.1l-3.3 3.3M378.8 231.3l-4.1 4.1M378.8 232.8l1.3-1.2-1.2 1.2M378.9 231.3l-4.2 4.2M378.9 234.1l-1.5 1.4M378.9 236.9l-1.6 1.6"/>
<path d="M378.9 235.5l2.8-2.7-2.7 2.7M379 234.1l-1.4 1.4M379 231.3l-4.3 4.3M379 232.9l1.4-1.2-1.3 1.2M379.1 231.3l-4.4 4.3M379.1 238.6l2.3-2.3-2.5 2.3M379.1 234.1l-1.5 1.4M379.1 236.8l-1.7 1.7M379.2 231.3l-4.5 4.4M379.2 236.8l-1.7 1.7M379.3 231.3l-4.5 4.6 4.5-4.6M379.4 234.1l-1.5 1.4"/>
<path d="M379.5 234.1l-1.5 1.4M379.6 231.4l-1.7 1.5M379.6 234.1l-1.4 1.4 1.5-1.4M379.6 236.3h2.6a4 4 0 0 1-5.3 2.1l-1-.6-.8-.9M379.6 236.3l-.4 .4-.6 .2M379.6 231.4l-1.4 1.4M379.7 236.3l-.1 .1M379.7 231.4l-1.4 1.4M379.7 231.4a3.7 3.7 0 0 0-5 3.2M379.7 231.4a3.8 3.8 0 0 1 2.7 4.1h-5.1a1.34 1.34 0 0 0 1.3 1.4M379.8 231.4l-1.4 1.4M379.8 236.3l-2.3 2.2"/>
<path d="M379.9 231.5l-1.4 1.3M379.9 236.3l-2.3 2.2M379.9 231.5l-1.3 1.3M380 236.3l-2.3 2.3M380 231.5l-1.3 1.3M380.1 236.3l-2.3 2.3M380.1 238.4l2.1-2.1-2.2 2.1M380.2 236.3l-2.3 2.3 2.4-2.3M380.2 231.6l-1.3 1.2M380.4 236.3l-2.4 2.3M380.4 231.7l-1.3 1.2M380.5 236.3l-2.3 2.3 2.4-2.3"/>
<path d="M380.5 231.7l-1.3 1.3M380.6 231.8l-1.3 1.3 1.3-1.3M380.7 231.8l-1.3 1.3M380.7 236.3l-2.4 2.3M380.7 231.9l-1.3 1.3M380.8 236.3l-2.3 2.3 2.4-2.3M380.8 232l-1.3 1.3M380.9 232l-1.3 1.3M381 232.1l-1.4 1.3M381 236.3l-2.4 2.3M381 232.1l-1.4 1.4M381.1 236.3l-2.4 2.3"/>
<path d="M381.1 232.1l-1.4 1.4M381.1 232.2l-1.4 1.5 1.5-1.5M381.2 236.3l-2.4 2.3M381.2 232.3l-1.5 1.5M381.3 232.3l-1.6 1.6M381.3 232.4l-1.5 1.5M381.4 232.4l-1.6 1.7M381.4 232.5l-3.1 3M381.5 236.3l-2.4 2.3M381.5 232.6l-2.9 2.9M381.6 236.3l-2.3 2.3M381.6 232.7l-2.8 2.8"/>
<path d="M381.7 236.3l-2.3 2.2M381.7 232.9l-2.6 2.6M381.8 237.3l-.7 .6M381.8 236.3l-2.3 2.2M381.8 233l-2.6 2.5M381.8 233l-2.5 2.5M381.8 236.3l-2.2 2.2M381.8 233.1l-2.4 2.4M381.9 233.2l-2.4 2.3M381.9 233.2l-2.3 2.3M381.9 233.3l-2.2 2.2M382 236.9l-1.2 1.2"/>
<path d="M382 236.3l-2.3 2.2M382 233.4l-2.1 2.1 2.1-2.1M382 233.5l-2 2M382.1 236.7l-1.5 1.5M382.1 233.6l-2 1.9M382.1 236.3l-2.2 2.1M382.1 233.6l-1.9 1.9M382.1 236.6l-1.6 1.6M382.1 233.7l-1.8 1.8M382.2 233.8l-1.8 1.7M382.2 236.4l-1.9 1.9M382.2 233.9l-1.7 1.6"/>
<path d="M382.2 234l-1.6 1.5M382.2 234l-1.5 1.5M382.2 234.1l-1.4 1.4M382.3 234.2l-1.4 1.3M382.3 234.2l-1.3 1.3M382.3 234.3l-1.2 1.2M382.3 234.4l-1.1 1.1M382.3 234.5l-1 1M382.3 234.6l-.9 .9M382.4 234.7l-.8 .8M382.4 234.8l-.7 .7M382.4 234.9l-.6 .6"/>
<path d="M382.4 235l-.5 .5M382.4 235.1l-.4 .4M382.4 235.2l-.3 .3M382.4 235.3l-.2 .2M382.4 235.4l-.1 .1M382.6 238l6.6-6.5-6.7 6.7M382.8 231.5h.1M383 231.5l-.1 .1 .1-.1M383.1 231.5l-.2 .2M383.3 231.5l-.3 .2M383.3 231.5l-.3 .3M383.3 232.3l.9-.8-.9 .8"/>
<path d="M383.4 231.5l-.4 .4M383.6 231.5l-.5 .4M383.6 231.5l-.5 .5M383.7 231.5l-.5 .5M383.9 231.5l-.7 .6 .7-.6M384 233.3l1.7-1.6-1.6 1.7M384 231.5l-.7 .7M384.3 231.5l-.9 .9M384.5 231.5l-1.1 1M384.5 231.5l-1 1M384.6 231.5l-1.1 1.1M384.7 231.5l-1.2 1.1"/>
<path d="M384.8 231.5l-1.2 1.2M384.9 234.6l-2.4 3.7h2.4l1.3-2.2M384.9 231.5l-1.3 1.2M385 238.1l-.2 .2M385 231.5l-1.3 1.3M385.1 237.9l-.4 .4M385.1 231.5l-1.4 1.4M385.2 231.5l-1.4 1.4M385.3 237.6l-.7 .7M385.3 231.5l-1.5 1.5M385.4 231.5l-1.6 1.5M385.5 237.3l-1 1"/>
<path d="M385.5 231.5l-1.6 1.6M385.6 237.1l-1.2 1.2M385.6 231.5l-1.6 1.7M385.6 231.6l-1.6 1.7M385.7 231.8l-1.6 1.7M385.7 236.8l-1.4 1.5M385.8 231.9l-1.7 1.6M385.8 231.9l-1.6 1.7M385.8 232l-1.5 1.7 1.6-1.6M385.9 232.1l-1.6 1.6M385.9 236.5l-1.7 1.8M385.9 232.2l-1.6 1.6"/>
<path d="M386 232.2l-1.6 1.6M386 232.3l-1.5 1.7 1.6-1.6M386 236.3l-1.9 2M386.1 232.4l-1.6 1.6M386.1 232.5l-1.5 1.6M386.2 232.5l-1.6 1.6M386.2 236.1l1.3 2.2M386.2 232.6l-1.6 1.6M386.2 232.7l-1.4 1.7M386.4 232.8l-1.6 1.7M386.4 232.9l-1.6 1.6M386.4 233l-1.5 1.6"/>
<path d="M386.5 233l-1.7 1.7M386.5 233.1l-1.8 1.8M386.6 236.7l1.6-1.6-1.6 1.7M386.7 237l1.7-1.6-1.6 1.7M387.2 237.8l1.6-1.6-1.6 1.6M387.8 231.5l-.4 .3M387.9 234.6l-1.6 1.6M387.9 231.5l-.6 .5M387.9 234.7l-1.6 1.6 1.6-1.6M388 234.8l-1.6 1.6M388 231.5l-1 .9M388 234.4l-1.8 1.7"/>
<path d="M388 234.8l-1.6 1.7M388 234.9l-1.6 1.6M388.1 235l-1.6 1.6M388.1 238.3l1.2-1.3-1.2 1.3M388.1 231.5l-1.4 1.3M388.1 235l-1.6 1.7M388.2 231.5l-1.6 1.5M388.2 235.2l-1.6 1.7M388.3 235.3l-1.6 1.6M388.3 234l-4.3 4.3M388.3 231.5l-3.8 3.8M388.3 235.3l-1.6 1.7"/>
<path d="M388.4 231.5l-4.2 4.1M388.4 235.5l-1.6 1.7M388.5 235.6l-1.7 1.6M388.5 231.5l-4.4 4.3M388.5 235.6l-1.6 1.7M388.5 235.7l-1.6 1.7M388.6 233.6l-4.7 4.7M388.6 235.8l-1.6 1.6M388.6 231.5l-4.8 4.7M388.6 235.8l-1.6 1.7M388.6 235.9l-1.5 1.7 1.6-1.6M388.6 231.5l-4.9 4.9"/>
<path d="M388.7 233.4l-4.9 4.9M388.7 236l-1.6 1.7M388.8 236.1l-1.6 1.6M388.8 231.5l-5.3 5.2M388.9 236.3l-1.6 1.7 1.6-1.7M388.9 231.5l-5.7 5.6M388.9 236.4l-1.6 1.6M388.9 231.5l-5.8 5.8M389 233l-5.3 5.3M389 236.4l-1.6 1.7 1.6-1.6M389 236.6l-1.6 1.6M389.1 231.5l-6.2 6.2"/>
<path d="M389.1 236.6l-1.6 1.7M389.1 236.7l-1.6 1.6M389.2 236.7l-1.5 1.6M389.2 236.8l-1.4 1.5M389.2 236.9l-1.4 1.4M389.3 232.6l-5.7 5.7M389.3 236.9l-1.3 1.4M389.4 231.5l-6.9 6.8M389.4 237.1l-1.1 1.2M389.4 232.4l-5.9 5.9M389.4 237.2l-1 1.1M389.5 237.2l-1.1 1.1"/>
<path d="M389.5 231.5l-6.9 6.8M389.5 237.3l-.9 1M389.5 231.5l-6.8 6.8M389.5 237.4l-.8 .9M389.6 237.4l-.9 .9M389.6 237.5l-.8 .8M389.7 237.6l-.7 .7 .7-.7M389.7 231.5l-6.9 6.8M389.7 232l-6.3 6.3M389.7 237.7l-.6 .6M389.7 238.3l.3-.2-.2 .2M389.8 237.7l-.5 .6"/>
<path d="M389.8 231.5l-6.9 6.8M389.8 237.8l-.5 .5M389.8 231.8l-6.5 6.5M389.8 231.5l-6.7 6.8 6.9-6.8M389.8 237.9l-.4 .4M389.9 237.9l-.4 .4M389.9 238l-.3 .3M390 231.5l-6.8 6.8M390 238.2l-.1 .1M390 231.5l-2.2 3.1 2.3 3.7h-2.6M390 231.5h-2.3l-1.2 1.6-1-1.6h-2.7l2.1 3.1M390.1 238.2l-.1 .1"/>
<path d="M390.5 231.8v.2M390.5 232v.1M390.5 231.6v.1M390.5 232.1h.1M390.6 232.2h.1M390.6 232.2v.1M390.6 232.3l.1 .1M390.7 231.3l-.2 .3M390.7 232.4h.1M390.8 232.4v.1M390.9 232.5h-.1M391 232.5h-.1"/>
<path d="M391 231.1l-.3 .2M391 232.5v.1M391 231.5l-.1 .1M391.1 231.8v-.2h.3l-.1 .2M391.1 231.8h.2M391.1 232.1l-.2 .1M391.1 231.7l-.2 .2M391.1 231.8l-.2 .2M391.1 232.6h-.1M391.2 231.5l-.3 .2M391.2 231.8l-.3 .3M391.2 231.5l-.3 .3"/>
<path d="M391.3 231l-.3 .1M391.3 231.9l.1 .1M391.3 231.9l-.4 .3M391.3 232.6h-.1M391.3 231.8l-.4 .4M391.3 231.1h.1M391.3 231.5l-.2 .1M391.3 231.1h.2M391.4 231.6l.1-.1-.1 .2M391.4 232v.2M391.4 232.2h.2M391.4 231.5l-.1 .1"/>
<path d="M391.5 231.9l-.1 .1M391.5 231.9l-.1 .2M391.5 232.5l-.2 .1M391.5 232l.1 .2M391.5 232v-.5h-.6v.7M391.5 232h.1M391.5 232l-.1 .2M391.5 232.1l-.1 .1M391.6 231.1h-.1M391.6 231.6l-.4 .3M391.6 231.7l-.3 .2M391.6 232.2h-.1"/>
<path d="M391.6 232.2h.1M391.6 231.2h.1M391.7 232.4l-.1 .1M391.7 231.2h-.1M391.7 231.2v.1M391.7 231.3l.1 .1M391.8 232.4h.1M391.9 231.4h.1M391.9 231.4v.1M391.9 232.2l-.1 .1M391.9 231.5v.1M392 232.1h-.1"/>
<path d="M392 231.6h-.1M392 231.6v.4M415 223h-198v69M415 224.7h5M238 247h32M238 253h32M238 259h32M256 247v30M270 251h50M320 240h95M238 265h32M238 271h32"/>
<path d="M238 277h32M270 263h145M270 275h50M286 275v17M320 270h95M335 270v14M378 270v22M5 288h97v4M35 288v4M43 288v4M51.8 292v5M68 288v4"/>
<path d="M97 292v5M142.2 292v5M187.4 292v5M217 285h21M232.6 292v5M234 285v7M238 292v-65h82v65M277.8 292v5M292.7 285.5h2.6M295.7 285.5h1M296.2 281.9v2.7M296.2 285.1v.8"/>
<path d="M296.2 286.4v2.7M297.2 285.5h2.6M302.6 285.5h4.1M304.9 283.9l6.2-.7v4.6l-6.2-.7zM307 285.5h1.8M309.3 285.5h4.1M323 292v5M366 284v8M368.2 292v5M390 284v8M415 284h-95"/>
<circle cx="293.6" cy="75.9" r=".55"/>
<circle cx="293.6" cy="75.9" r=".5"/>
<circle cx="293.6" cy="75.9" r=".7"/>
<circle cx="293.6" cy="75.9" r=".65"/>
<circle cx="293.6" cy="75.9" r=".39"/>
<circle cx="293.6" cy="75.9" r=".75"/>
<circle cx="293.6" cy="75.9" r=".45"/>
<circle cx="293.6" cy="75.9" r=".34"/>
<circle cx="293.6" cy="75.9" r=".6"/>
<circle cx="293.6" cy="75.9" r=".29"/>
<circle cx="293.6" cy="75.9" r=".04"/>
<circle cx="293.6" cy="75.9" r=".19"/>
<circle cx="293.6" cy="75.9" r=".14"/>
<circle cx="293.6" cy="75.9" r=".09"/>
<circle cx="293.6" cy="75.9" r=".24"/>
<circle cx="101.5" cy="104.7" r=".55"/>
<circle cx="101.5" cy="104.7" r=".75"/>
<circle cx="101.5" cy="104.7" r=".39"/>
<circle cx="101.5" cy="104.7" r=".7"/>
<circle cx="101.5" cy="104.7" r=".65"/>
<circle cx="101.5" cy="104.7" r=".45"/>
<circle cx="101.5" cy="104.7" r=".5"/>
<circle cx="101.5" cy="104.7" r=".6"/>
<circle cx="101.5" cy="104.7" r=".29"/>
<circle cx="101.5" cy="104.7" r=".34"/>
<circle cx="101.5" cy="104.7" r=".04"/>
<circle cx="101.5" cy="104.7" r=".19"/>
<circle cx="101.5" cy="104.7" r=".24"/>
<circle cx="101.5" cy="104.7" r=".09"/>
<circle cx="101.5" cy="104.7" r=".14"/>
<circle cx="391.2" cy="231.8" r=".78"/>
<circle cx="296.2" cy="285.5" r="2.34"/>
<circle cx="296.3" cy="285.4" r="1.64"/>
</g>
<text font-size="5.6" x="274.8" y="287.5">A3</text>
<text font-size="4.9" x="224.1" y="290.3">A</text>
<g font-size="4.5">
<text x="95.5" y="45.2">3.20</text>
<text x="206.3" y="45.1">1.10</text>
<text x="306.5" y="42.4">0.60</text>
<text x="346.1" y="44.8">4X SOLDERING PAD</text>
<text x="269.8" y="54.9" transform="rotate(-90 269.8 54.9)">0.10</text>
<text x="34.6" y="92.7" transform="rotate(-90 34.6 92.7)">1.60</text>
<text x="269.8" y="102.3" transform="rotate(-90 269.8 102.3)">0.50</text>
<text x="34.7" y="129.5">ANTENNA PATTERN</text>
<text x="273.4" y="186.6">NOTES:</text>
<text x="273.4" y="192.4">1. MATERIAL: CERAMIC</text>
<text x="273.4" y="198.2">2. PLATING: Ag 3-8um</text>
<text x="273.4" y="203.9">3. PACKAGE SPEC. REFER TO PK DRAWING OF 2042830001</text>
<text x="273.4" y="209.7">4. PRODUCT SPEC. REFER TO PS OF 2042830001</text>
<text x="273.4" y="215.5">5. APPLICATION SPEC. REFER TO AS OF 2042830001</text>
</g>
<g font-size="4.2">
<text x="24.8" y="4">9</text>
<text x="73.3" y="4">8</text>
<text x="118.5" y="4">7</text>
<text x="163.7" y="4">6</text>
<text x="208.9" y="4">5</text>
<text x="254.1" y="4">4</text>
<text x="299.3" y="4">3</text>
<text x="344.5" y="4">2</text>
<text x="393" y="4">1</text>
<text x="1.4" y="37.7">E</text>
<text x="416.4" y="37.7">E</text>
<text x="1.4" y="99.2">D</text>
<text x="416.4" y="99.2">D</text>
<text x="1.4" y="150">C</text>
<text x="416.4" y="150">C</text>
<text x="1.4" y="200.8">B</text>
<text x="416.4" y="200.8">B</text>
<text x="1.4" y="262.4">A</text>
<text x="416.4" y="262.4">A</text>
<text x="396.8" y="290.5">1 OF 2</text>
<text x="24.8" y="296">9</text>
<text x="73.3" y="296">8</text>
<text x="118.5" y="296">7</text>
<text x="163.7" y="296">6</text>
<text x="208.9" y="296">5</text>
<text x="254.1" y="296">4</text>
<text x="299.3" y="296">3</text>
<text x="344.5" y="296">2</text>
<text x="393" y="296">1</text>
</g>
<g font-size="3.6">
<text x="324.2" y="252.8">SD FOR LOW PROFILE GNSS CERAMIC ANTENNA</text>
<text x="339" y="267.8">PRODUCT CUSTOMER DRAWING</text>
</g>
<g font-size="3.5">
<text x="279.2" y="236.2">MM</text>
<text x="303.7" y="236.3">25:1</text>
<text x="271.2" y="248.3">TZHOU07</text>
<text x="301.5" y="248.3">2017/03/17</text>
<text x="271.2" y="260.3">CXU11</text>
<text x="301.5" y="260.3">2017/06/02</text>
<text x="271.2" y="272.3">XJSONG</text>
<text x="301.5" y="272.3">2017/06/02</text>
<text x="322.1" y="280.3">204283</text>
<text x="346.9" y="280.3">2042830001</text>
<text x="333.4" y="290.8">2042830001</text>
<text x="368.5" y="290.8">PSD</text>
<text x="381.7" y="290.8">SD</text>
</g>
<g font-size="2.8">
<text x="217.8" y="226">THIS DRAWING CONTAINS INFORMATION THAT IS PROPRIETARY TO MOLEX ELECTRONIC TECHNOLOGIES, LLC AND SHOULD NOT BE USED WITHOUT WRITTEN PERMISSION</text>
<text x="247.5" y="231.5">GENERAL</text>
<text x="240.1" y="238.6">(UNLESS SPECIFIED)</text>
<text x="244.8" y="235">TOLERANCES</text>
<text x="229" y="241.7" transform="rotate(-90 229 241.7)">2017/03/17</text>
<text x="233" y="241.7" transform="rotate(-90 233 241.7)">2017/06/02</text>
<text x="237" y="241.7" transform="rotate(-90 237 241.7)">2017/06/02</text>
<text x="239.4" y="245">ANGULAR TOL ±</text>
<text x="268" y="245">°</text>
<text x="239" y="251">4 PLACES</text>
<text x="256.7" y="251">±</text>
<text x="239" y="257">3 PLACES</text>
<text x="256.7" y="257">±</text>
<text x="261.9" y="257">0.05</text>
<text x="239" y="263">2 PLACES</text>
<text x="256.7" y="263">±</text>
<text x="262.7" y="263">0.1</text>
<text x="239" y="269">1 PLACE</text>
<text x="256.7" y="269">±</text>
<text x="262.7" y="269">0.3</text>
<text x="237" y="273" transform="rotate(-90 237 273)">XJSONG</text>
<text x="239" y="275">0 PLACES</text>
<text x="256.7" y="275">±</text>
<text x="238.8" y="282">DRAFT WHERE APPLICABLE</text>
<text x="225" y="284.1" transform="rotate(-90 225 284.1)">EC NO: 116780</text>
<text x="229" y="284.1" transform="rotate(-90 229 284.1)">DRWN: TZHOU07</text>
<text x="233" y="283.9" transform="rotate(-90 233 283.9)">CHK'D: CXU11</text>
<text x="237" y="283.6" transform="rotate(-90 237 283.6)">APPR:</text>
<text x="246.3" y="285.5">MUST REMAIN</text>
<text x="7.8" y="291">RELEASE STATUS</text>
<text x="37.4" y="291">P1</text>
<text x="45" y="291">RELEASE DATE</text>
<text x="70.1" y="291">02.06.2017</text>
<text x="88.7" y="291">09:11:13</text>
<text x="242.8" y="289.1">WITHIN DIMENSIONS</text>
</g>
<g font-size="2.1">
<text x="270.7" y="229.3">DIMENSION UNITS</text>
<text x="294.7" y="229.3">SCALE</text>
<text x="270.7" y="241.2">DRWN BY</text>
<text x="294.7" y="241.2">DATE</text>
<text x="270.7" y="253.8">CHK'D BY</text>
<text x="294.7" y="253.7">DATE</text>
<text x="270.7" y="265.2">APPR BY</text>
<text x="294.7" y="265.2">DATE</text>
<text x="320.7" y="272.8">SERIES</text>
<text x="335.7" y="272.8">MATERIAL NUMBER</text>
<text x="378.7" y="272.8">CUSTOMER</text>
<text x="270.7" y="277.3">DRAWING SIZE</text>
<text x="289" y="277.8">THIRD ANGLE PROJECTION</text>
<text x="320.7" y="286.3">DOCUMENT NUMBER</text>
<text x="366.7" y="286.3">DOC TYPE</text>
<text x="378.7" y="286.3">DOC PART</text>
<text x="390.8" y="286.3">SHEET NUMBER</text>
<text x="236.8" y="290.6" transform="rotate(-90 236.8 290.6)">REV</text>
</g>
<g font-size="1.1">
<text x="5" y="293.5">FORMAT: master-tb-prod-A3</text>
<text x="5" y="294.9">REVISION: G</text>
<text x="5" y="296.4">DATE: 2017/02/06</text>
</g>
</svg>
